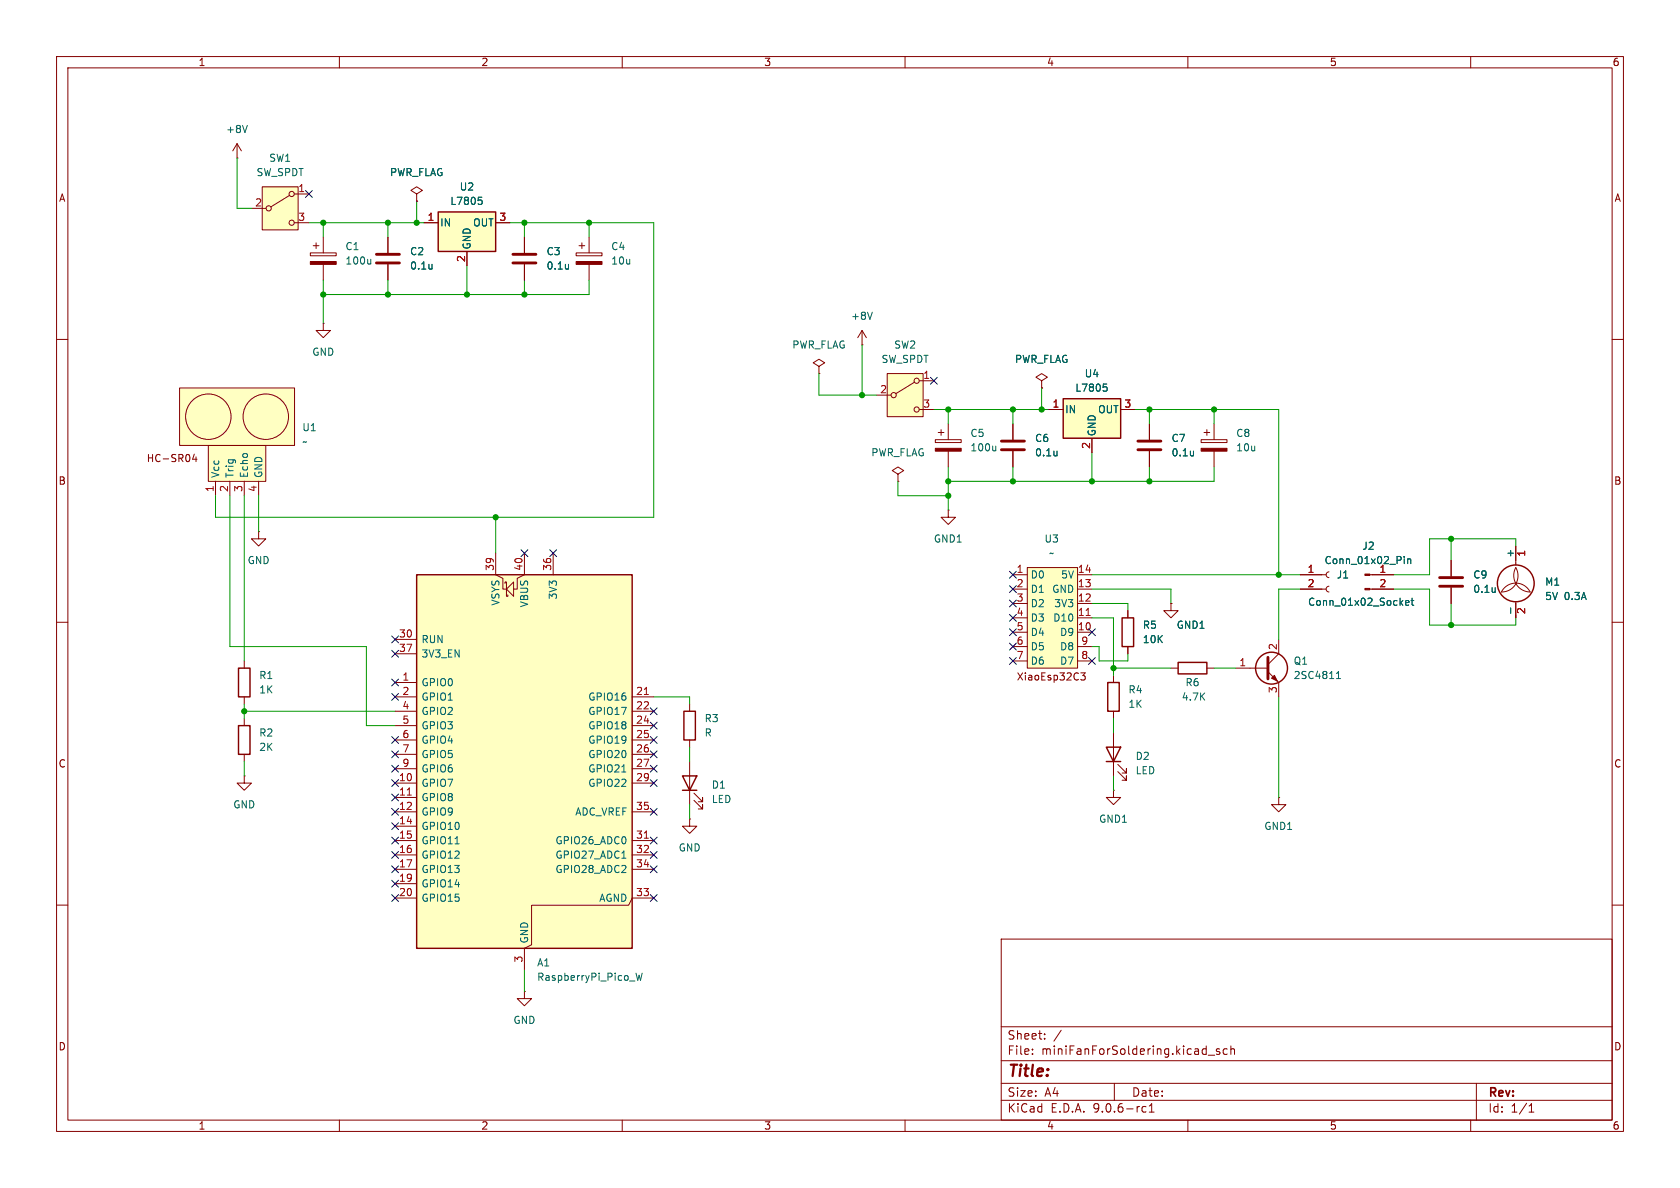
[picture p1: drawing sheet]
<svg xmlns="http://www.w3.org/2000/svg" width="297mm" height="210mm" viewBox="0 0 297 210" stroke-linecap="round" stroke-linejoin="round" font-family="sans-serif">
<g fill="none" stroke="#840000" stroke-width=".18">
<path d="M10 10h277v190h-277zM12 12h273v186h-273zM60 10v2M110 10v2M160 10v2M210 10v2M260 10v2M10 60h2M285 60h2M10 110h2M285 110h2M10 160h2"/>
<path d="M177 166h108v32h-108zM285 160h2M60 198v2M110 198v2M160 198v2M177 194.5h108M177 191.5h108M177 187.5h108M177 181.5h108M182.5 186.3v.1M182.5 185.5v.1M184.7 183.6v.1"/>
<path d="M184.7 182.8v.1M187.6 182.1l-1.3 2M197 191.5v3M202.6 195.7l-.4-.1-.3 .3v.4l.1 .2h.6M203.2 196.6h.8M203.2 195.5l.4-.4v1.5M210 198v2M213.6 186.5h1.1M215.6 185.5l-.4-.1-.2 .2 .1 .2 .5 .2v.3h-.6M217 185.5l-.5-.1-.3 .3v.4l.2 .2h.6M217.6 185.5l.2-.1 .4 .1v.9M217.6 184.9v1.5"/>
<path d="M260 198v2M261 191.5v6.5M270.3 196.6h.9M270.3 195.5l.4-.4v1.5"/>
</g>
<path d="M73.7 101.6h38.1v66h-38.1z" fill="#ffffc2"/>
<path d="M73.7 101.6h38.1v66h-38.1z" fill="none" stroke="#840000" stroke-width=".25"/>
<g fill="none" stroke="#840000" stroke-width=".18">
<path d="M73.7 34.3l1-.6-1-.7-1.1 .7 1.1 .6v1.3M73.7 35.6h.1M165.4 77.7h4.5v.5h-4.5zM165.9 76.5h1M166.4 75.9v1.1M167.6 74.9v2.8M167.6 79.8v2.8M87.6 97.8v3.8l1.3 .6v1.9h.6M92.7 97.8v3.8l-1.3 .6v1.9h-.6M97.8 97.8v3.8M69.8 113h3.9M69.8 115.6h3.9"/>
<path d="M89.3 103.1v-.2h.2v2.5h.3v-.2M89.5 104.1l1.3-1.2v2.5zM69.8 120.7h3.9M69.8 123.2h3.9M69.8 125.7h3.9M69.8 128.3h3.9M69.8 130.8h3.9M69.8 133.4h3.9M69.8 135.9h3.9M69.8 138.4h3.9M111.8 123.2h3.8M111.8 125.7h3.8"/>
<path d="M111.8 128.3h3.8M111.8 130.8h3.8M111.8 133.4h3.8M111.8 135.9h3.8M111.8 138.4h3.8M69.8 141h3.9M69.8 143.5h3.9M69.8 146.1h3.9M69.8 148.6h3.9M69.8 151.1h3.9M69.8 153.7h3.9M69.8 156.2h3.9"/>
<path d="M69.8 158.8h3.9M111.8 143.5h3.8M111.8 148.6h3.8M111.8 151.1h3.8M111.8 153.7h3.8M115.6 158.8h-3.8l-.7 1.2h-17.1v7l-1.3 .6v3.9"/>
</g>
<path d="M113.9 122.8h.7M72 140.6h.7M113.9 148.2h.7" fill="none" stroke="#a90000" stroke-width=".18"/>
<path d="M176 78.9v.8M176 79.6l-.1 .1M109.9 136.5h.8M80.4 149.2h.8M109.9 151.7h.8M112.4 172l.3 1.3 .3-.9 .2 .9 .3-1.3" fill="none" stroke="#006464" stroke-width=".18"/>
<path d="M165.4 79.2h4.5v.6h-4.5z" fill="#840000" stroke="#840000" stroke-width=".18"/>
<path d="M77.5 37.5h10.1v7h-10.1z" fill="#ffffc2"/>
<path d="M77.5 37.5h10.1v7h-10.1z" fill="none" stroke="#840000" stroke-width=".25"/>
<path d="M74.9 39.4h2.6M87.6 39.4h2.6M54.9 44.7h4.5v.5h-4.5zM55.4 43.4h1M55.9 42.9v1M57.1 41.9v2.8M57.1 46.7v2.8M82.5 44.5v2.5" fill="none" stroke="#840000" stroke-width=".18"/>
<path d="M84.6 34.9h.6M84.7 35.4h.3l.2 .2v.4l-.5 .1M65.5 45.8v.9M65.5 46.6l-.1 .1" fill="none" stroke="#006464" stroke-width=".18"/>
<path d="M54.9 46.2h4.5v.5h-4.5z" fill="#840000" stroke="#840000" stroke-width=".18"/>
<g fill="#ffffc2">
<path d="M31.7 68.6h20.4v10.1h-20.4z"/>
<path d="M36.8 78.7h10.2v6.4h-10.2z"/>
</g>
<g fill="none" stroke="#840000" stroke-width=".18">
<path d="M31.7 68.6h20.4v10.1h-20.4zM36.8 78.7h10.2v6.4h-10.2zM34.4 80.3l-.4 .9h.8M34.7 80.8v.8M38.1 85.1v2.5M40.6 85.1v2.5M43.2 85.1v2.5M45.7 85.1v2.5M43.2 116.8v1.3M218.4 118.1h5.8M224.2 118.7l1.9 2v2.5M226.1 113v2.6l-1.9 1.9"/>
<path d="M43.2 123.2v1.3"/>
<circle cx="36.8" cy="73.7" r="4"/>
<circle cx="47" cy="73.7" r="4"/>
</g>
<path d="M224.2 116.2v3.8" fill="none" stroke="#840000" stroke-width=".51"/>
<g fill="none" stroke="#840000" stroke-width=".25">
<path d="M42.2 118.1h2v5.1h-2z"/>
<circle cx="224.8" cy="118.1" r="2.82"/>
</g>
<path d="M224.8 119.9l.5-.5 .5 1z" fill="#840000" stroke="#840000" stroke-width=".18"/>
<path d="M236.3 120h.7M236.3 119.1l.3-.4v1.3" fill="none" stroke="#006464" stroke-width=".18"/>
<path d="M156.8 66h6.4v7.7h-6.4z" fill="#ffffc2"/>
<g fill="none" stroke="#840000" stroke-width=".18">
<path d="M154.9 69.9h2.6M156.8 66h6.4v7.7h-6.4zM161.7 67.6l-3.3 2M162.6 67.3h2.5M162.6 72.4h2.5M179.1 74.9v2.8M179.1 79.8v2.8M203.2 74.9v2.8M203.2 79.8v2.8M158.7 83.8l1.1-.6-1.1-.6-1 .6 1 .6v1.3M158.7 85.1h.1M167.6 90.2v1.2h1.3l-1.3 1.3-1.2-1.3h1.2"/>
<path d="M167.6 90.2h.1M256.5 99.1v2.8M268 96.5v3.4M199.4 108v1.2M199.4 114.3v1.3M207 118.1h1.3M213.4 118.1h1.2M229.9 101.6h4.5M229.9 104.1h4.5M234.9 101.1l-.3 .1-.2 .4 .2 .4 .3 .1M234.9 103.6l-.3 .2-.2 .3 .2 .4 .3 .1M242.2 101.6h4.2"/>
<path d="M242.2 104.1h4.2M256.5 103.9v2.8M268 100.3a2.86 2.86 0 0 1-2.6 4.3 2.84 2.84 0 0 1 2.6-1.5 2.84 2.84 0 0 1 2.5 1.5 2.92 2.92 0 0 1-2.5-4.3zM268 106.4v2.8M121.9 144.8v1.3h1.3l-1.3 1.2-1.3-1.2h1.3M121.9 144.8h.1M226.1 141v1.2h1.2l-1.2 1.3-1.3-1.3h1.3M226.1 141h.1"/>
<circle cx="158" cy="69.9" r=".46"/>
<circle cx="162.1" cy="67.3" r=".46"/>
<circle cx="162.1" cy="72.4" r=".46"/>
</g>
<g fill="#840000" stroke="#840000" stroke-width=".18">
<path d="M241.3 101.5h.9v.2h-.9z"/>
<path d="M241.3 104h.9v.3h-.9z"/>
</g>
<g fill="none" stroke="#006464" stroke-width=".18">
<path d="M186.9 79.7v.9M211 79.7v.9M186.9 80.5h-.1M211 80.5h-.1M248.3 98.4v.1M248.3 98.8v.8M248.9 98.8v.8M248.9 98.9l.1-.1 .3 .1 .1 .7M248.5 106.6l.6-.1-.1-.3h-.3l-.2 .1v.6h.5M249.5 106.2h.4M249.6 105.7v1.1l.3 .2M264.3 103.9v.8"/>
<path d="M264.3 104.6v.1M267.1 107.5v.9"/>
</g>
<g fill="none" stroke="#840000" stroke-width=".25">
<path d="M198.4 109.2h2v5.1h-2zM208.3 117.1h5.1v2h-5.1z"/>
<circle cx="268" cy="103.1" r="3.3"/>
</g>
<path d="M177 78h4.1M177 79.5h4.1M201.2 78h4M201.2 79.5h4M254.5 102.1h4.1M254.5 103.6h4.1" fill="none" stroke="#840000" stroke-width=".51"/>
<path d="M188 70.5h10.1v7h-10.1z" fill="#ffffc2"/>
<path d="M188 70.5h10.1v7h-10.1zM120.6 137.2h2.6l-1.3 2.5zM120.6 139.7h2.6M120.9 125.7h2v5.1h-2zM195.6 132.1h2.5l-1.3 2.5zM195.6 134.6h2.5" fill="none" stroke="#840000" stroke-width=".25"/>
<g fill="none" stroke="#840000" stroke-width=".18">
<path d="M184.1 67.3l1.1-.6-1.1-.7-1 .7 1 .6v1.3M184.1 68.6h.1M185.4 72.4h2.6M193 77.5v2.5M198.1 72.4h2.6M212.3 77.7h4.6v.5h-4.6zM212.9 76.5h1M213.4 75.9v1.1M214.6 74.9v2.8M214.6 79.8v2.8M207 106.7v1.3h1.3l-1.3 1.2-1.3-1.2h1.3M207 106.7h.1"/>
<path d="M43.2 137.2v1.2h1.2l-1.2 1.3-1.3-1.3h1.3M43.2 137.2h.1M121.9 124.5v1.2M121.9 130.8v1.3M121.9 134.6v7.6M196.8 139.7v1.3h1.3l-1.3 1.2-1.2-1.2h1.2M196.8 139.7h.1M196.8 129.5v7.7M197.6 136.4l1.5 1.5v-.7v.7h-.7M197.6 135.1l1.5 1.6v-.8v.8h-.7M122.7 141.5l1.5 1.5v-.8v.8h-.8M122.7 140.2l1.5 1.5v-.7v.7h-.8"/>
</g>
<path d="M195.1 67.9h.6M195.2 68.4h.3l.2 .2-.1 .5-.4 .1" fill="none" stroke="#006464" stroke-width=".18"/>
<path d="M212.3 79.2h4.6v.6h-4.6z" fill="#840000" stroke="#840000" stroke-width=".18"/>
<path d="M181.6 100.3h8.9v17.8h-8.9z" fill="#ffffc2"/>
<g fill="none" stroke="#840000" stroke-width=".18">
<path d="M57.1 57.2v1.2h1.3l-1.3 1.3-1.2-1.3h1.2M57.1 57.2h.1M68.6 41.9v2.8M68.6 46.7v2.8M92.7 41.9v2.8M92.7 46.7v2.8M101.9 44.7h4.5v.5h-4.5zM102.4 43.4h1M102.9 42.9v1M104.1 41.9v2.8M104.1 46.7v2.8M152.4 58.4l-.8 1.3"/>
<path d="M152.4 58.4l.8 1.3M152.4 58.4v2.6M144.8 64.8l1-.7-1-.6-1 .6 1 .7v1.2M144.8 66h.1M152.4 61h.1M45.7 94v1.3h1.3l-1.3 1.2-1.3-1.2h1.3M45.7 94h.1M179.1 101.6h2.5M179.1 104.1h2.5M179.1 106.7h2.5M179.1 109.2h2.5M179.1 111.8h2.5"/>
<path d="M179.1 114.3h2.5M179.1 116.8h2.5M181.6 100.3h8.9v17.8h-8.9zM190.5 101.6h2.5M190.5 104.1h2.5M190.5 106.7h2.5M190.5 109.2h2.5M190.5 111.8h2.5M190.5 114.3h2.5M190.5 116.8h2.5M191.1 118.9h.8l-.5 .5 .4 .1v.6l-.2 .1-.5-.1M196.8 119.4v1.3"/>
<path d="M43.2 127v1.3M43.2 133.4v1.2M196.8 125.7v1.3M92.7 175.3v1.2h1.3l-1.3 1.3-1.3-1.3h1.3M92.7 175.3h.1"/>
</g>
<path d="M192 108.8h.7" fill="none" stroke="#a90000" stroke-width=".18"/>
<path d="M66.5 45h4.1M66.5 46.5h4.1M90.7 45h4M90.7 46.5h4" fill="none" stroke="#840000" stroke-width=".51"/>
<path d="M76.4 46.7v.9M76.4 47.4l-.1 .1M100.5 46.7v.9M100.5 47.4l-.1 .1M154.2 55.2l-.4 1.3" fill="none" stroke="#006464" stroke-width=".18"/>
<path d="M101.9 46.2h4.5v.5h-4.5z" fill="#840000" stroke="#840000" stroke-width=".18"/>
<path d="M42.2 128.3h2v5.1h-2zM195.8 120.7h2.1v5h-2.1z" fill="none" stroke="#840000" stroke-width=".25"/>
<path d="M46.4 33h6.3v7.6h-6.3z" fill="#ffffc2"/>
<g fill="none" stroke="#840000" stroke-width=".18">
<path d="M41.9 27.9h.1M41.9 25.4l-.8 1.3M41.9 25.4l.8 1.3M41.9 25.4v2.5M44.4 36.8h2.6M46.4 33h6.3v7.6h-6.3zM51.2 34.5l-3.3 2.1M52.1 34.3h2.5M52.1 39.4h2.5M73.7 35.6h.1M74.9 39.4h2.6M87.6 39.4h2.6"/>
<path d="M68.6 41.9v2.8M68.6 46.7v2.8M82.5 44.5v2.5M92.7 41.9v2.8M92.7 46.7v2.8M179.1 74.9v2.8M179.1 79.8v2.8M184.1 68.6h.1M185.4 72.4h2.6M193 77.5v2.5M198.1 72.4h2.6M203.2 74.9v2.8"/>
<path d="M203.2 79.8v2.8M256.5 99.1v2.8M268 96.5v2.6M199.4 108v1.2M199.4 114.3v1.3M207 106.7h.1M229.9 101.6h3.8M229.9 104.1h3.8M242.6 101.6h3.8M242.6 104.1h3.8M256.5 103.9v2.8M268 106.7v2.5"/>
<circle cx="47.5" cy="36.8" r=".46"/>
<circle cx="51.6" cy="39.4" r=".46"/>
<circle cx="51.6" cy="34.3" r=".46"/>
</g>
<g fill="none" stroke="#006464" stroke-width=".18">
<path d="M43.7 22.2l-.4 1.2M84.6 34.9h.6M84.7 35.4h.3l.2 .2v.4l-.5 .1M76.4 46.7v.9M76.4 47.4l-.1 .1M100.5 46.7v.9M100.5 47.4l-.1 .1M186.9 79.7v.9M195.1 67.9h.6M195.2 68.4h.3l.2 .2-.1 .5-.4 .1M211 79.7v.9M186.9 80.5h-.1"/>
<path d="M211 80.5h-.1M248.3 98.4v.1M248.3 98.8v.8M248.9 98.8v.8M248.9 98.9l.1-.1 .3 .1 .1 .7M248.5 106.6l.6-.1-.1-.3h-.3l-.2 .1v.6h.5M249.5 106.2h.4M249.6 105.7v1.1l.3 .2M264.3 103.9v.8M264.3 104.6v.1M267.1 107.5v.9"/>
</g>
<g fill="none" stroke="#009600" stroke-width=".18">
<path d="M41.9 27.9v8.9h2.5M54.6 39.4h20.3M57.1 39.4v2.5M68.6 39.4v2.5M73.7 35.6v3.8M90.2 39.4h25.4v52h-77.5v-3.8M92.7 39.4v2.5M104.1 39.4v2.5M57.1 49.5v7.7M68.6 49.5v2.6M82.5 47v5.1M92.7 49.5v2.6"/>
<path d="M104.1 49.5v2.6h-47M144.8 66v3.9h10.1M152.4 61v8.9M165.1 72.4h20.3M167.6 72.4v2.5M179.1 72.4v2.5M184.1 68.6v3.8M200.7 72.4h25.4v29.2M203.2 72.4v2.5M214.6 72.4v2.5M40.6 87.6v26.7h24.2v14h5M43.2 87.6v29.2"/>
<path d="M45.7 87.6v6.4M87.6 91.4v6.4M158.7 85.1v2.5h8.9M167.6 82.6v7.6M179.1 82.6v2.5M193 80v5.1M203.2 82.6v2.5M214.6 82.6v2.5h-47M256.5 95.3v3.8M268 96.5v-1.2h-15.3v6.3h-6.3M193 109.2h3.8v10.2M193 104.1h14v2.6"/>
<path d="M193 114.3h1.3v2.5h5.1v-1.2M193 106.7h6.4v1.3M193 101.6h36.9M196.8 118.1h10.2M214.6 118.1h3.8M229.9 104.1h-3.8v8.9M246.4 104.1h6.3v6.4h15.3v-1.3M256.5 106.7v3.8M43.2 124.5v2.5M43.2 134.6v2.6M43.2 125.7h26.6M115.6 123.2h6.3v1.3"/>
<path d="M121.9 132.1v2.5M196.8 127v2.5M196.8 137.2v2.5M226.1 123.2v17.8M121.9 142.2v2.6M92.7 171.5v3.8"/>
</g>
<g fill="none" stroke="#000084" stroke-width=".18">
<path d="M54 33.7l1.2 1.2M55.2 33.7l-1.2 1.2M164.5 66.7l1.2 1.2M165.7 66.7l-1.2 1.2M92.1 97.2l1.2 1.2M93.3 97.2l-1.2 1.2M97.2 97.2l1.2 1.2M98.4 97.2l-1.2 1.2M69.2 112.4l1.3 1.2M69.2 115l1.3 1.2M70.5 112.4l-1.3 1.2M70.5 115l-1.3 1.2"/>
<path d="M178.5 106.1l1.2 1.2M178.5 108.6l1.2 1.2M178.5 103.5l1.2 1.2M178.5 101l1.2 1.2M178.5 111.2l1.2 1.2M178.5 116.2l1.2 1.2M178.5 113.7l1.2 1.2M179.7 106.1l-1.2 1.2M179.7 108.6l-1.2 1.2M179.7 103.5l-1.2 1.2M179.7 101l-1.2 1.2M179.7 111.2l-1.2 1.2"/>
<path d="M179.7 116.2l-1.2 1.2M179.7 113.7l-1.2 1.2M192.4 111.2l1.2 1.2M192.4 116.2l1.2 1.2M193.6 111.2l-1.2 1.2M193.6 116.2l-1.2 1.2M69.2 130.2l1.3 1.2M69.2 135.3l1.3 1.2M69.2 122.6l1.3 1.2M69.2 137.8l1.3 1.2M69.2 132.7l1.3 1.3M69.2 120l1.3 1.3"/>
<path d="M70.5 130.2l-1.3 1.2M70.5 120l-1.3 1.3M70.5 135.3l-1.3 1.2M70.5 122.6l-1.3 1.2M70.5 137.8l-1.3 1.2M70.5 132.7l-1.3 1.3M115 137.8l1.2 1.2M115 130.2l1.2 1.2M115 135.3l1.2 1.2M115 127.7l1.2 1.2M115 132.7l1.2 1.3M115 125.1l1.2 1.2"/>
<path d="M116.2 137.8l-1.2 1.2M116.2 130.2l-1.2 1.2M116.2 135.3l-1.2 1.2M116.2 127.7l-1.2 1.2M116.2 132.7l-1.2 1.3M116.2 125.1l-1.2 1.2M69.2 148l1.3 1.2M69.2 142.9l1.3 1.2M69.2 153.1l1.3 1.2M69.2 150.5l1.3 1.2M69.2 155.6l1.3 1.2M69.2 158.1l1.3 1.3"/>
<path d="M69.2 140.4l1.3 1.2M69.2 145.4l1.3 1.3M70.5 148l-1.3 1.2M70.5 142.9l-1.3 1.2M70.5 153.1l-1.3 1.2M70.5 150.5l-1.3 1.2M70.5 155.6l-1.3 1.2M70.5 158.1l-1.3 1.3M70.5 140.4l-1.3 1.2M70.5 145.4l-1.3 1.3M115 153.1l1.2 1.2M115 150.5l1.2 1.2"/>
<path d="M115 158.1l1.2 1.3M115 148l1.2 1.2M115 142.9l1.2 1.2M116.2 153.1l-1.2 1.2M116.2 150.5l-1.2 1.2M116.2 158.1l-1.2 1.3M116.2 148l-1.2 1.2M116.2 142.9l-1.2 1.2"/>
</g>
<g fill="#009600" stroke="#009600" stroke-width=".18">
<circle cx="179.1" cy="85.1" r=".46"/>
<circle cx="167.6" cy="85.1" r=".46"/>
<circle cx="179.1" cy="72.4" r=".46"/>
<circle cx="167.6" cy="72.4" r=".46"/>
<circle cx="167.6" cy="87.6" r=".46"/>
<circle cx="184.1" cy="72.4" r=".46"/>
<circle cx="43.2" cy="125.7" r=".46"/>
<circle cx="256.5" cy="110.5" r=".46"/>
<circle cx="226.1" cy="101.6" r=".46"/>
<circle cx="256.5" cy="95.3" r=".46"/>
<circle cx="196.8" cy="118.1" r=".46"/>
<circle cx="214.6" cy="72.4" r=".46"/>
<circle cx="87.6" cy="91.4" r=".46"/>
<circle cx="68.6" cy="39.4" r=".46"/>
<circle cx="73.7" cy="39.4" r=".46"/>
<circle cx="92.7" cy="39.4" r=".46"/>
<circle cx="57.1" cy="39.4" r=".46"/>
<circle cx="57.1" cy="52.1" r=".46"/>
<circle cx="68.6" cy="52.1" r=".46"/>
<circle cx="82.5" cy="52.1" r=".46"/>
<circle cx="104.1" cy="39.4" r=".46"/>
<circle cx="152.4" cy="69.9" r=".46"/>
<circle cx="92.7" cy="52.1" r=".46"/>
<circle cx="203.2" cy="85.1" r=".46"/>
<circle cx="193" cy="85.1" r=".46"/>
<circle cx="203.2" cy="72.4" r=".46"/>
</g>
<text font-size="2.8" fill="#840000" x="178" y="190.9">Title:</text>
<g font-size="2.1" fill="#840000">
<text x="178" y="184">Sheet:</text>
<text x="178" y="186.7">File:</text>
<text x="184.1" y="186.7">miniFanForSoldering.kicad_sch</text>
<text x="178" y="196.9">KiCad</text>
<text x="178" y="194.1">Size:</text>
<text x="184.7" y="194.1">A4</text>
<text x="185.7" y="196.9">E.D.A.</text>
<text x="193.3" y="196.9">9.0.6-rc1</text>
<text x="200" y="194.1">Date:</text>
<text x="263" y="194.3">Rev:</text>
<text x="263" y="196.9">Id:</text>
<text x="267.1" y="196.9">1/1</text>
</g>
<g font-size="1.8" fill="#840000">
<text x="35" y="11.9">1</text>
<text x="85" y="11.9">2</text>
<text x="135" y="11.9">3</text>
<text x="185" y="11.9">4</text>
<text x="235" y="11.9">5</text>
<text x="285" y="11.9">6</text>
<text x="10.3" y="35.9">A</text>
<text x="285.3" y="35.9">A</text>
<text x="25.8" y="81.9">HC-SR04</text>
<text x="10.3" y="85.9">B</text>
<text x="285.3" y="85.9">B</text>
<text x="179.7" y="120.5">XiaoEsp32C3</text>
<text x="10.3" y="135.9">C</text>
<text x="285.3" y="135.9">C</text>
<text x="10.3" y="185.9">D</text>
<text x="285.3" y="185.9">D</text>
<text x="35" y="199.9">1</text>
<text x="85" y="199.9">2</text>
<text x="135" y="199.9">3</text>
<text x="185" y="199.9">4</text>
<text x="235" y="199.9">5</text>
<text x="285" y="199.9">6</text>
</g>
<g font-size="1.8" fill="#006464">
<text x="39.9" y="23.7">+8V</text>
<text x="47.5" y="28.8">SW1</text>
<text x="45.3" y="31.3">SW_SPDT</text>
<text x="68.8" y="31.3">PWR_FLAG</text>
<text x="81.2" y="33.9">U2</text>
<text x="77.7" y="40.2">IN</text>
<text x="79.5" y="36.4">L7805</text>
<text x="83.5" y="40.2">OUT</text>
<text x="61" y="44.4">C1</text>
<text x="61" y="47">100u</text>
<text x="72.4" y="45.3">C2</text>
<text x="72.4" y="47.9">0.1u</text>
<text x="83.4" y="44.2" transform="rotate(-90 83.4 44.2)">GND</text>
<text x="96.5" y="45.3">C3</text>
<text x="96.5" y="47.9">0.1u</text>
<text x="108" y="44.4">C4</text>
<text x="108" y="47">10u</text>
<text x="150.4" y="56.7">+8V</text>
<text x="55.1" y="63.1">GND</text>
<text x="140" y="61.8">PWR_FLAG</text>
<text x="155.7" y="64.4">SW_SPDT</text>
<text x="158" y="61.8">SW2</text>
<text x="179.3" y="64.4">PWR_FLAG</text>
<text x="190" y="69.4">L7805</text>
<text x="191.7" y="66.9">U4</text>
<text x="53.3" y="76.4">U1</text>
<text x="171.5" y="77.4">C5</text>
<text x="188.2" y="73.3">IN</text>
<text x="193.9" y="77.2" transform="rotate(-90 193.9 77.2)">GND</text>
<text x="194" y="73.3">OUT</text>
<text x="218.4" y="77.4">C8</text>
<text x="53.3" y="79">~</text>
<text x="153.9" y="80.9">PWR_FLAG</text>
<text x="171.5" y="80">100u</text>
<text x="182.9" y="78.3">C6</text>
<text x="182.9" y="80.9">0.1u</text>
<text x="207" y="78.3">C7</text>
<text x="207" y="80.9">0.1u</text>
<text x="218.4" y="80">10u</text>
<text x="39" y="84.6" transform="rotate(-90 39 84.6)">Vcc</text>
<text x="41.5" y="84.6" transform="rotate(-90 41.5 84.6)">Trig</text>
<text x="44" y="84.6" transform="rotate(-90 44 84.6)">Echo</text>
<text x="46.6" y="84.6" transform="rotate(-90 46.6 84.6)">GND</text>
<text x="43.7" y="99.9">GND</text>
<text x="165" y="96.1">GND1</text>
<text x="184.6" y="96.1">U3</text>
<text x="185.4" y="98.7">~</text>
<text x="234.1" y="99.9">Conn_01x02_Pin</text>
<text x="240.7" y="97.4">J2</text>
<text x="267.7" y="98.7" transform="rotate(-90 267.7 98.7)">+</text>
<text x="88.5" y="107.2" transform="rotate(-90 88.5 107.2)">VSYS</text>
<text x="93.6" y="107.5" transform="rotate(-90 93.6 107.5)">VBUS</text>
<text x="98.7" y="106.1" transform="rotate(-90 98.7 106.1)">3V3</text>
<text x="182.1" y="102.5">D0</text>
<text x="182.1" y="105">D1</text>
<text x="182.1" y="107.5">D2</text>
<text x="185.9" y="105">GND</text>
<text x="186.3" y="107.5">3V3</text>
<text x="187.5" y="102.5">5V</text>
<text x="231.1" y="107.3">Conn_01x02_Socket</text>
<text x="236.2" y="102.5">J1</text>
<text x="260.4" y="102.5">C9</text>
<text x="260.4" y="105">0.1u</text>
<text x="273.1" y="103.7">M1</text>
<text x="273.1" y="106.3">5V</text>
<text x="276.5" y="106.3">0.3A</text>
<text x="74.4" y="113.9">RUN</text>
<text x="182.1" y="110.1">D3</text>
<text x="182.1" y="112.6">D4</text>
<text x="186.1" y="110.1">D10</text>
<text x="187.3" y="112.6">D9</text>
<text x="201.9" y="111.4">R5</text>
<text x="201.9" y="113.9">10K</text>
<text x="207.9" y="111.4">GND1</text>
<text x="74.4" y="116.4">3V3_EN</text>
<text x="182.1" y="115.2">D5</text>
<text x="182.1" y="117.7">D6</text>
<text x="187.3" y="115.2">D8</text>
<text x="187.3" y="117.7">D7</text>
<text x="228.6" y="117.7">Q1</text>
<text x="45.7" y="120.2">R1</text>
<text x="45.7" y="122.8">1K</text>
<text x="74.4" y="121.5">GPIO0</text>
<text x="74.4" y="124.1">GPIO1</text>
<text x="103.9" y="124.1">GPIO16</text>
<text x="199.4" y="122.8">R4</text>
<text x="199.4" y="125.3">1K</text>
<text x="208.8" y="124.1">4.7K</text>
<text x="209.5" y="121.5">R6</text>
<text x="228.6" y="120.2">2SC4811</text>
<text x="45.7" y="130.4">R2</text>
<text x="74.4" y="126.6">GPIO2</text>
<text x="74.4" y="129.1">GPIO3</text>
<text x="74.4" y="131.7">GPIO4</text>
<text x="103.9" y="126.6">GPIO17</text>
<text x="103.9" y="129.1">GPIO18</text>
<text x="103.9" y="131.7">GPIO19</text>
<text x="124.5" y="127.9">R3</text>
<text x="124.5" y="130.4">R</text>
<text x="45.7" y="132.9">2K</text>
<text x="74.4" y="134.2">GPIO5</text>
<text x="74.4" y="136.8">GPIO6</text>
<text x="103.9" y="134.2">GPIO20</text>
<text x="103.9" y="136.8">GPIO21</text>
<text x="200.7" y="134.5">D2</text>
<text x="200.7" y="137.1">LED</text>
<text x="41.1" y="143.1">GND</text>
<text x="74.4" y="139.3">GPIO7</text>
<text x="74.4" y="141.8">GPIO8</text>
<text x="103.9" y="139.3">GPIO22</text>
<text x="125.7" y="139.6">D1</text>
<text x="125.7" y="142.2">LED</text>
<text x="74.4" y="144.4">GPIO9</text>
<text x="74.4" y="146.9">GPIO10</text>
<text x="74.4" y="149.5">GPIO11</text>
<text x="98.1" y="149.5">GPIO26_ADC0</text>
<text x="101.6" y="144.4">ADC_VREF</text>
<text x="194.2" y="145.6">GND1</text>
<text x="223.4" y="146.9">GND1</text>
<text x="74.4" y="152">GPIO12</text>
<text x="74.4" y="154.5">GPIO13</text>
<text x="98.1" y="152">GPIO27_ADC1</text>
<text x="98.1" y="154.5">GPIO28_ADC2</text>
<text x="119.9" y="150.7">GND</text>
<text x="74.4" y="157.1">GPIO14</text>
<text x="74.4" y="159.6">GPIO15</text>
<text x="105.8" y="159.6">AGND</text>
<text x="93.6" y="166.9" transform="rotate(-90 93.6 166.9)">GND</text>
<text x="94.9" y="171">A1</text>
<text x="94.9" y="173.6">RaspberryPi_Pico_W</text>
<text x="90.7" y="181.2">GND</text>
</g>
<g font-size="1.8" fill="#a90000">
<text x="52.6" y="34">1</text>
<text x="45" y="36.6">2</text>
<text x="52.6" y="39.1">3</text>
<text x="75.5" y="39.1">1</text>
<text x="88.2" y="39.1">3</text>
<text x="82.3" y="46.4" transform="rotate(-90 82.3 46.4)">2</text>
<text x="155.5" y="69.6">2</text>
<text x="163.1" y="67.1">1</text>
<text x="163.1" y="72.1">3</text>
<text x="186" y="72.1">1</text>
<text x="198.7" y="72.1">3</text>
<text x="192.8" y="79.4" transform="rotate(-90 192.8 79.4)">2</text>
<text x="37.8" y="87.1" transform="rotate(-90 37.8 87.1)">1</text>
<text x="40.4" y="87.1" transform="rotate(-90 40.4 87.1)">2</text>
<text x="42.9" y="87.1" transform="rotate(-90 42.9 87.1)">3</text>
<text x="45.5" y="87.1" transform="rotate(-90 45.5 87.1)">4</text>
<text x="87.4" y="101" transform="rotate(-90 87.4 101)">39</text>
<text x="92.5" y="101" transform="rotate(-90 92.5 101)">40</text>
<text x="97.5" y="101" transform="rotate(-90 97.5 101)">36</text>
<text x="179.6" y="101.3">1</text>
<text x="190.5" y="101.3">14</text>
<text x="231.1" y="101.3">1</text>
<text x="243.8" y="101.3">1</text>
<text x="270" y="98.5" transform="rotate(-90 270 98.5)">1</text>
<text x="179.6" y="103.9">2</text>
<text x="179.6" y="106.4">3</text>
<text x="190.5" y="103.9">13</text>
<text x="190.5" y="106.4">12</text>
<text x="231.1" y="103.9">2</text>
<text x="243.8" y="103.9">2</text>
<text x="70.4" y="112.8">30</text>
<text x="179.6" y="109">4</text>
<text x="179.6" y="111.5">5</text>
<text x="190.5" y="109">11</text>
<text x="190.5" y="111.5">10</text>
<text x="270" y="108.7" transform="rotate(-90 270 108.7)">2</text>
<text x="70.4" y="115.3">37</text>
<text x="179.6" y="114">6</text>
<text x="179.6" y="116.6">7</text>
<text x="191.1" y="114">9</text>
<text x="191.1" y="116.6">8</text>
<text x="219" y="117.9">1</text>
<text x="225.8" y="115" transform="rotate(-90 225.8 115)">2</text>
<text x="71" y="120.4">1</text>
<text x="71" y="122.9">2</text>
<text x="71" y="125.5">4</text>
<text x="112.4" y="122.9">21</text>
<text x="112.4" y="125.5">22</text>
<text x="225.8" y="122.6" transform="rotate(-90 225.8 122.6)">3</text>
<text x="71" y="128">5</text>
<text x="71" y="130.6">6</text>
<text x="112.4" y="128">24</text>
<text x="112.4" y="130.6">25</text>
<text x="71" y="133.1">7</text>
<text x="71" y="135.6">9</text>
<text x="112.4" y="133.1">26</text>
<text x="112.4" y="135.6">27</text>
<text x="70.4" y="138.2">10</text>
<text x="70.4" y="140.7">11</text>
<text x="70.4" y="143.3">12</text>
<text x="112.4" y="138.2">29</text>
<text x="112.4" y="143.3">35</text>
<text x="70.4" y="145.8">14</text>
<text x="70.4" y="148.3">15</text>
<text x="112.4" y="148.3">31</text>
<text x="70.4" y="150.9">16</text>
<text x="70.4" y="153.4">17</text>
<text x="70.4" y="156">19</text>
<text x="112.4" y="150.9">32</text>
<text x="112.4" y="153.4">34</text>
<text x="70.4" y="158.5">20</text>
<text x="112.4" y="158.5">33</text>
<text x="92.5" y="170.3" transform="rotate(-90 92.5 170.3)">3</text>
</g>
</svg>
